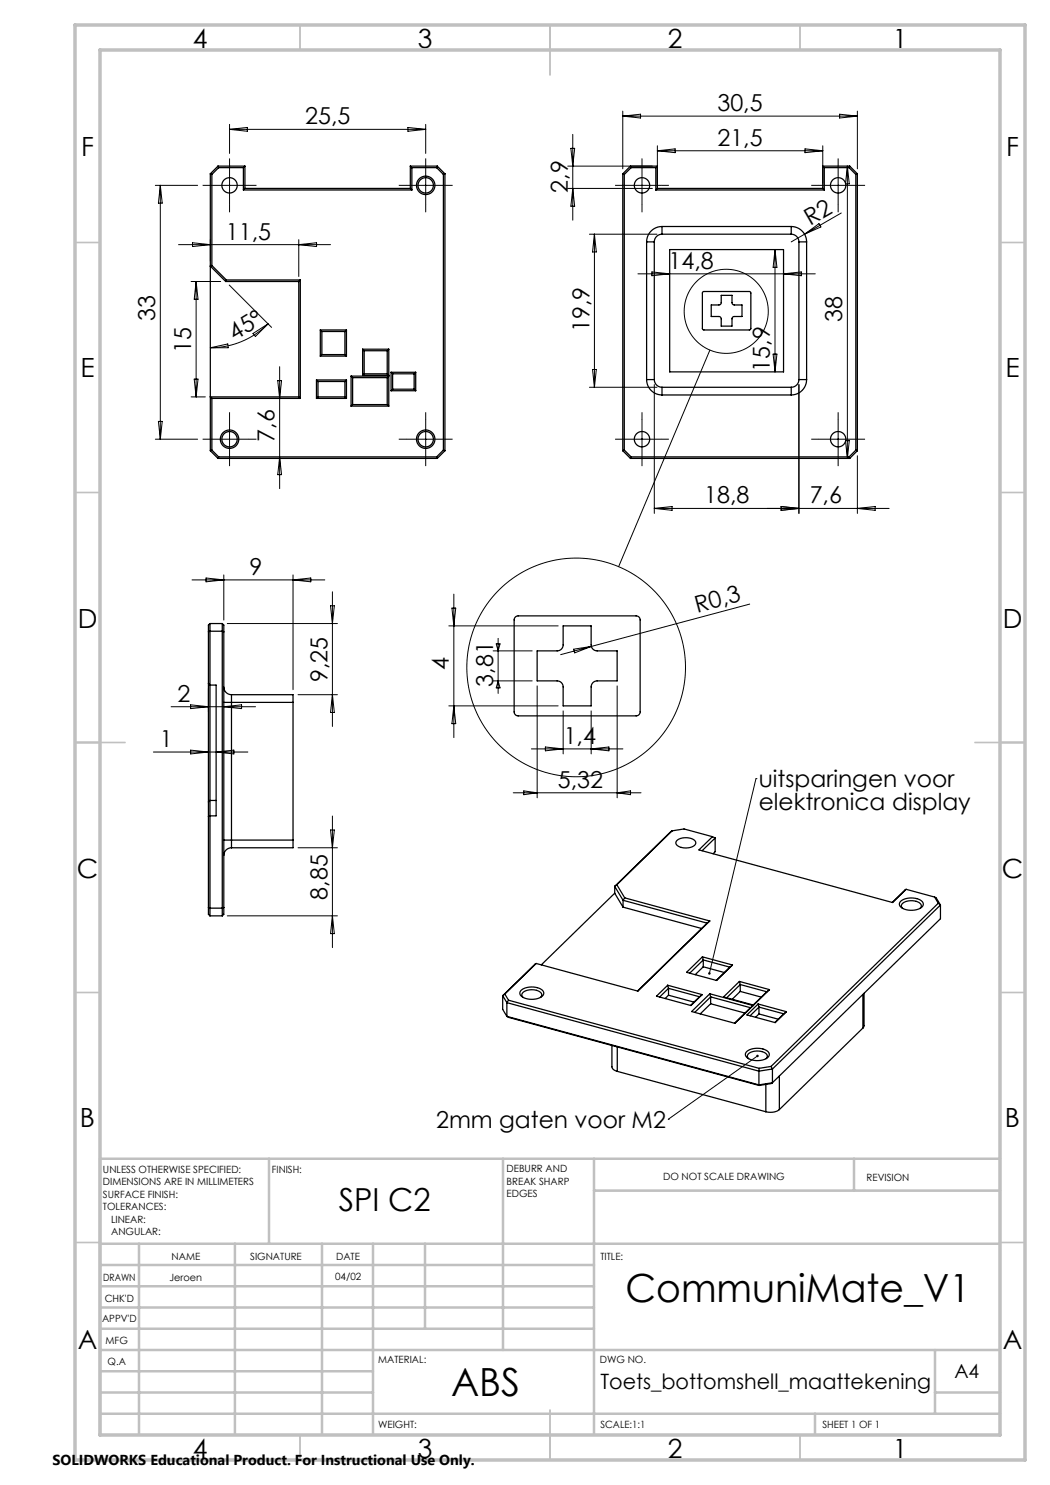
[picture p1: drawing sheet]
<svg xmlns="http://www.w3.org/2000/svg" width="210mm" height="297mm" viewBox="0 0 210 297" stroke-linecap="round" stroke-linejoin="round" font-family="sans-serif">
<g fill="none" stroke="#000" stroke-width=".25">
<path d="M42.1 34.8v55.3M42.1 34.8l.3 .1M42.4 34.9v18.2M43.6 33.2h5.4M43.6 33.2l.1 .3M43.6 33.2l-1.5 1.6M43.7 33.5h5M43.7 33.5l-1.3 1.4M48.7 38h33.7M48.7 33.5v4.5M49 37.7l-.3 .3M49 37.7h33.1"/>
<path d="M49 33.2l-.3 .3M49 33.2v4.5M82.1 33.2l.3 .3M82.1 33.2h5.3M82.1 37.7l.3 .3M82.1 33.2v4.5M82.4 33.5h4.9M82.4 33.5v4.5M87.3 33.5l1.4 1.4M87.4 33.2l-.1 .3M87.4 33.2l1.6 1.6M88.7 34.9v55.1"/>
<path d="M89 34.8l-.3 .1M89 34.8v55.3M124.6 34.8l.3 .1M124.6 34.8v55.3M124.9 34.9v55.1M126.1 33.2h5.4M126.1 33.2l.1 .3M126.1 33.2l-1.5 1.6M126.2 33.5h5M126.2 33.5l-1.3 1.4M131.2 38h33.7M131.2 33.5v4.5"/>
<path d="M131.5 37.7h33.1M131.5 33.2l-.3 .3M131.5 33.2v4.5M131.5 37.7l-.3 .3M164.6 33.2h5.3M164.6 33.2l.3 .3M164.6 33.2v4.5M164.6 37.7l.3 .3M164.9 33.5h4.9M164.9 33.5v4.5M169.8 33.5l1.4 1.4M169.9 33.2l-.1 .3"/>
<path d="M169.9 33.2l1.6 1.6M171.2 34.9v55.1M171.5 34.8l-.3 .1M171.5 34.8v55.3M42.4 53.1l2.9 2.9M42.4 53.1l-.3 .1 3 3.1M45.1 56.3h14.7M45.3 56l-.2 .3M45.3 56h14.8M59.8 56.3v23.1M60.1 56l-.3 .3M60.1 56v23.7"/>
<path d="M129.3 48.4h1.6M129.3 48.4v27.5M130.9 48.4v27.5M132.4 46.8a1.54 1.54 0 0 0-1.5 1.6M132.4 45.3v1.5M132.4 45.3a3.1 3.1 0 0 0-3.1 3.1M132.4 46.8h25.8M132.4 45.3h25.8M133.9 49.9h22.8v24.5h-22.8zM140.6 58.4h9.4l.2 .2-.1 7.3-.2 .1-9.3-.1-.1-.2zM158.2 46.8a1.54 1.54 0 0 1 1.6 1.6M158.2 45.3v1.5"/>
<path d="M158.2 45.3a3.1 3.1 0 0 1 3.1 3.1M159.8 48.4h1.5M159.8 48.4v27.5M161.3 48.4v27.5M42.4 79.7v10.3M42.4 79.7h17.7M59.8 79.4h-17.7l.3 .3M59.8 79.4l.3 .3M63.3 79.7h6M63.3 76h6M63.3 76v3.7M63.3 76l.3 .3"/>
<path d="M63.6 79.4h5.4M63.6 76.3h5.4M63.6 76.3v3.1M63.6 79.4l-.3 .3M64.1 66h5.2M64.1 66v5.2M64.1 71.2h5.2M64.1 66l.3 .3M64.4 66.3h4.6M64.4 70.9l-.3 .3M64.4 66.3v4.6M64.4 70.9h4.6"/>
<path d="M69 70.9l.3 .3M69 66.3v4.6M69 76.3v3.1M69 79.4l.3 .3M69.3 66v5.2M69.3 76v3.7M69.3 66l-.3 .3M69.3 76l-.3 .3M70.2 75.2h7.6M70.2 75.2v6M70.2 75.2l.3 .3M70.5 75.5h6.9"/>
<path d="M70.5 75.5v5.4M72.5 69.8h5.3M72.5 69.8v5.3M72.5 75.1h5.3M72.5 69.8l.3 .3M72.8 74.8h4.6M72.8 70.1h4.6M72.8 74.8l-.3 .3M72.8 70.1v4.7M77.4 70.1v4.7M77.4 75.5v5.4M77.4 74.8l.4 .3"/>
<path d="M77.8 69.8v5.3M77.8 75.2v6M77.8 75.2l-.4 .3M77.8 69.8l-.4 .3M78.2 74.5h4.9M78.2 74.5v3.6M78.2 78.1h4.9M78.2 74.5l.3 .3M78.5 74.8h4.3M78.5 74.8v3M78.5 77.8l-.3 .3M78.5 77.8h4.3"/>
<path d="M82.8 77.8l.3 .3M82.8 74.8v3M83.1 74.5v3.6M83.1 74.5l-.3 .3M129.3 75.9h1.6M129.3 75.9a3.1 3.1 0 0 0 3.1 3.1M130.9 75.9a1.54 1.54 0 0 0 1.5 1.6M132.4 77.5v1.5M132.4 77.5h25.8M132.4 79h25.8M142.2 61h1.6l.3-.1 .1-.4v-1.4h2.2v1.4l.1 .4 .4 .1h1.5v2.3h-1.5l-.4 .1-.1 .4v1.4h-2.2v-1.4l-.1-.4-.3-.1h-1.6zM158.2 77.5v1.5"/>
<path d="M159.8 75.9a1.54 1.54 0 0 1-1.6 1.6M159.8 75.9h1.5M161.3 75.9a3.1 3.1 0 0 1-3.1 3.1M42.1 90.1l1.5 1.6M42.4 90l-.3 .1M42.4 90l1.3 1.4M43.6 91.7h43.8M43.7 91.4l-.1 .3M43.7 91.4h43.6M70.2 81.2h7.6M70.5 80.9l-.3 .3M70.5 80.9h6.9"/>
<path d="M77.4 80.9l.4 .3M87.3 91.4l.1 .3M88.7 90l-1.4 1.4M88.7 90l.3 .1M89 90.1l-1.6 1.6M124.6 90.1l1.5 1.6M124.9 90l1.3 1.4M124.9 90l-.3 .1M126.1 91.7h43.8M126.2 91.4h43.6M126.2 91.4l-.1 .3M169.8 91.4l.1 .3"/>
<path d="M171.2 90l-1.4 1.4M171.2 90l.3 .1M171.5 90.1l-1.6 1.6M41.7 126.4l.3-.2h2.5l.3 .2M41.7 136.7l.3 .3h1.2v26.2h-1.2l-.3 .1M42 124.7v58.5M42 124.7l-.3 .3v57.9l.3 .3M42 124.7h2.5M44.5 124.7v58.5M44.5 124.7l.3 .3v57.9l-.3 .3M44.8 137.4a1.54 1.54 0 0 0 1.5 1.5M46.3 138.9v1.6"/>
<path d="M46.3 138.9h12.3v1.6M103.1 123.4l.5-.2h23.6a.8 .8 0 0 1 .8 .8v18.4a.8 .8 0 0 1-.8 .8h-23.6a.8 .8 0 0 1-.8-.8v-18.4zM107.4 130.2h4a1.2 1.2 0 0 0 1.2-1.2v-3.8h5.6v3.8a1.2 1.2 0 0 0 1.2 1.2h4v6h-4a1.2 1.2 0 0 0-1.2 1.2v3.8h-5.6v-3.8a1.2 1.2 0 0 0-1.2-1.2h-4zM44.8 140.5h1.5M46.3 140.5v27.5M46.3 140.5h12.3M58.6 140.5v27.5M43.2 160.1h-1.2l-.3 .3M44.8 168h1.5M46.3 168v1.6M46.3 169.6a1.54 1.54 0 0 0-1.5 1.5M46.3 168h12.3"/>
<path d="M58.6 168v1.6h-12.3M122.9 178.6l1.7 2.8M122.9 178.6l-14.6 14.4M122.9 177.3l1.7 2.8M122.9 177.3v1.3M123.4 177l1.5 2.6M123.4 177l-.5 .3M124.9 179.6l17.1 4.6M124.9 179.6l-.3 .5M134.4 166.2l-11 10.8M134.4 166.2l2.4-.4 5.7 1.5M134.4 166.2l-11.5 11.1"/>
<path d="M135.4 168.1a2.9 2.9 0 0 1 3.7 .2 1.19 1.19 0 0 1-1.4 1.3 2.43 2.43 0 0 1-2.5-.9zM142.5 167.3l-2.7 2.7 38.7 10.5 2.7-2.6M142.5 167.3l.5 .3M143 167.6l-2.6 2.6M143 167.6v2.7l-.4 .4M181.2 177.9l5.7 1.5M181.2 177.9l-2.8 2.6M186.9 179.4l.8 1.2M186.9 179.4l.4 .2 .8 1.4M41.7 181.5l.3 .1h2.5l.3-.1M42 183.2h2.5M100.5 199.1l.9 1.4"/>
<path d="M100.5 199.1v2.8l.9 1.4M101 198.8l.7 1.2M101 198.8l-.5 .3M104.3 198a3.5 3.5 0 0 1 4.4 .3 1.22 1.22 0 0 1-1.3 1.4 3.1 3.1 0 0 1-3.4-.9v-.4zM104.6 199.5a.76 .76 0 0 1-.2-.9 .76 .76 0 0 1 .7-.4 2.75 2.75 0 0 1 3.2 .6l-.2 .7M107.2 192.7l-6.2 6.1M107.2 192.7l-6.7 6.4M124.6 181.4l15.7 4.3M124.6 180.1l16.8 4.5M124.6 180.1v1.3M133.5 197l6.9 1.9M133.5 197l-2.2 2.2 6.9 1.9 2.2-2.2"/>
<path d="M133.5 197l.2 .7M133.7 199l-.7 .7M133.7 199l5.1 1.4M133.7 197.7l-1.8 1.7M133.7 197.7l6.2 1.7M133.7 197.7v1.3M139.9 199.4l-1.8 1.7M140.4 198.9l-.5 .5M140.5 191.4l-3.2 3.1 6 1.6 3.2-3.1M140.5 191.4l6 1.6M140.5 191.4l.2 .6M140.7 193.4l-1.7 1.5"/>
<path d="M140.7 193.4l4.2 1.1M140.7 192l-2.8 2.6M140.7 192v1.4M140.7 192l5.3 1.4M141.4 184.6l-13.9 13.6M142 184.2l-14.4 14-20.4-5.5M142 184.2l-.6 .4M142 198.8l-3.7 3.5 8.7 2.4 3.6-3.6M142 198.8l8.6 2.3M142 198.8l.1 .6M142.1 199.4l8 2.1M142.1 199.4l-3.1 3.1"/>
<path d="M142.1 199.4v1.3M146 193.4l-2.8 2.7M146.5 193l-.5 .4M147.9 196.3l6 1.6M147.9 196.3l-3.2 3.1 6 1.6 3.2-3.1M147.9 196.3l.2 .6M148.1 198.3l-1.7 1.6M148.1 198.3l4.2 1.1M148.1 196.9l-2.8 2.7M148.1 196.9v1.4M148.1 196.9l5.3 1.5M153.4 198.4l-2.8 2.6"/>
<path d="M153.9 197.9l-.5 .5M172.6 198.9v6.7M172.8 198.7v6.4l-.2 .5M180.2 180.2a3.5 3.5 0 0 1 4.4 .3 1.22 1.22 0 0 1-1.3 1.4 3.1 3.1 0 0 1-3.4-.9v-.4zM180.5 181.7a.76 .76 0 0 1-.2-.9 .76 .76 0 0 1 .7-.4 2.75 2.75 0 0 1 3.3 .6l-.3 .7M187.7 180.6l-33.5 32.7M187.7 180.6l.4 .4M188.1 181l-33.6 32.8M188.1 181v2.7l-33.6 32.8M101.4 200.5l50.4 13.7M101.4 203.3l50.4 13.7M101.4 200.5v2.8"/>
<path d="M101.4 203.3l.3 .2 50.1 13.6M101.7 200l50.1 13.7M101.7 200l-.3 .5M122.4 209.1v4.4l.2 .4 .9 .4M123.5 209.4v4.9M123.5 214.3l29.7 8M142.1 200.7l-2 2.1M142.1 200.7l6.9 1.9M149.4 210.3a3.5 3.5 0 0 1 4.4 .3 1.22 1.22 0 0 1-1.3 1.4 3.1 3.1 0 0 1-3.4-.9v-.4zM149.7 211.7a.76 .76 0 0 1-.2-.8 .76 .76 0 0 1 .7-.5 2.75 2.75 0 0 1 3.2 .7l-.2 .6M150.1 201.5l-3.2 3.1M150.6 201.1l-.5 .4"/>
<path d="M151.6 200.8l5.7 1.5M151.6 200.8l-2.2 2.2 5.6 1.5 2.3-2.2M151.6 200.8l.2 .6M151.8 214.2v2.8M151.8 217v.1M151.8 201.4v1.4M151.8 201.4l4.9 1.4M151.8 202.8l-.7 .7M151.8 202.8l3.8 1M151.8 201.4l-1.8 1.8M151.8 213.7v.5M153.2 216.9v5.4"/>
<path d="M154.2 213.3l-2.4 .4M154.2 213.3l.3 .5M154.5 213.8l-2.7 .4M154.5 216.5l-2.7 .5M154.5 213.8v2.7M154.5 216.5l-.3 .2-2.4 .4M155.9 215.2v6.7M156.7 202.8l-1.7 1.7M157.3 202.3l-.6 .5M172.6 205.6l-16.7 16.3M155.9 221.9a3.1 3.1 0 0 1-2.7 .4"/>
<circle cx="45.9" cy="37.1" r="1.54"/>
<circle cx="85.1" cy="37.1" r="1.85"/>
<circle cx="85.1" cy="37.1" r="1.54"/>
<circle cx="128.4" cy="37.1" r="1.54"/>
<circle cx="167.6" cy="37.1" r="1.54"/>
<circle cx="45.9" cy="87.8" r="1.85"/>
<circle cx="45.9" cy="87.8" r="1.54"/>
<circle cx="85.1" cy="87.8" r="1.85"/>
<circle cx="85.1" cy="87.8" r="1.54"/>
<circle cx="128.4" cy="87.8" r="1.54"/>
<circle cx="167.6" cy="87.8" r="1.54"/>
</g>
<g fill="none" stroke="#000" stroke-width=".2">
<path d="M31.1 37.1h8.4M32.1 37.1v50.7M32.1 37.1l.3 3.5h-.7zM42.1 37.1h7.7M45.9 33.2v7.7M45.9 24.9v5.8M45.9 25.9h39.2M45.9 25.9l3.6-.4v.8zM81.3 37.1h7.7M81.6 25.5l3.5 .4-3.5 .4zM85.1 33.2v7.7M85.1 24.9v5.8"/>
<path d="M113.6 33.2h16.9M113.6 37.7h16.9M114.2 29.7h.7l-.3 3.5zM114.6 26.9v17.1M114.6 37.7l.3 3.5h-.7zM124.6 22.2v11.6M124.6 23.2h46.9M124.6 23.2l3.5-.4v.8zM124.6 37.1h7.6M128.4 33.2v7.7M131.5 29.2v7.5M131.5 30.2h33.1"/>
<path d="M131.5 30.2l3.5-.4v.7zM161 29.8l3.6 .4-3.6 .3zM163.8 37.1h7.7M164.6 29.2v7.5M167.6 33.2v7.7M167.9 22.8l3.6 .4-3.6 .4zM169.5 33.2v58.5M169.5 33.2l.4 3.6h-.8zM171.5 22.2v11.6M35.7 48.9h30.4M38.2 56.3h5.9M38.5 48.5l3.6 .4-3.6 .4z"/>
<path d="M39.2 56.3v23.1M39.2 56.3l.4 3.6h-.8zM42.1 47.9v4.3M45.8 57l8.5 8.5M59.8 47.9v7.4M59.8 48.9l3.5-.4v.8zM117.9 46.8h13.5M118.9 46.8v30.7M118.9 46.8l.4 3.6h-.8zM127.6 54.8h35.5M130.4 54.4l3.5 .4-3.5 .3zM155 49.9v24.5"/>
<path d="M155 49.9l.4 3.6h-.8zM156.7 54.8l3.6-.4v.7zM160.9 46.8l-2.7 1.6M160.9 46.8l2.9-2.1 .4 .7zM168.3 42.6l-7.4 4.2M38.2 79.4h2.9M38.8 75.8h.8l-.4 3.6zM42.1 69.6l3.5-.8v.8zM50.6 66.7l3-1.9-2.5 2.5zM53.6 64.8a16.3 16.3 0 0 1-11.5 4.8M55.5 76.1h.8l-.4 3.6zM55.9 73.3v24.4"/>
<path d="M117.9 77.5h13.5M118.5 73.9h.8l-.4 3.6zM130.9 76.9v25.8M142 70l-18.3 43.3M154.6 70.8h.8l-.4 3.6zM159.8 76.9v25.8M31.1 87.8h8.4M31.7 84.3h.7l-.3 3.5zM42.1 87.8h7.7M45.9 84v7.7M55.9 91.4l.4 3.5h-.8zM81.3 87.8h7.7"/>
<path d="M85.1 84v7.7M124.6 87.8h7.6M128.4 84v7.7M163.8 87.8h7.7M167.6 84v7.7M169.1 88.1h.8l-.4 3.6zM171.5 91.1v11.6M38.4 116h26.6M41.2 115.6l3.6 .4-3.6 .4zM44.8 115v9M58.6 115v22.9M58.6 116l3.6-.4v.8z"/>
<path d="M66.5 118.4v26.9M90.8 118.8v28.7M130.9 101.7h46.9M130.9 101.7l3.5-.4v.8zM156.2 101.3l3.6 .4-3.6 .4zM171.5 101.7l3.5-.4v.8zM41.7 137.7v4.6M45.5 124.7h22M59.6 138.9h7.9M66.1 121.2h.8l-.4 3.5zM66.5 138.9l.4 3.6h-.8zM89.8 125.2h21.8"/>
<path d="M90.4 121.6h.7l-.3 3.6zM98.6 130.2h7.8M98.6 136.2h7.8M99.2 128.8h.8l-.4 1.4zM99.6 127.7v11M99.6 136.2l.4 1.4h-.8zM107.4 137.2v22.4M114.7 129.8l3.6-.5-3.4 1.3zM123.4 137.2v22.4M149.9 120.8l-37.8 10.1M30.7 150.4h18.9M34.2 141.3h16.9"/>
<path d="M38.1 141l3.6 .3-3.6 .4zM38.1 150l3.6 .4-3.6 .4zM43.2 150.4l3.6-.4v.8zM44.8 141.3l3.5-.3v.7zM89.8 141.2h21.8M90.8 141.2l.3 3.5h-.7zM102.7 158.6h25.5M104.8 158.2l2.6 .4-2.6 .3zM106.3 149.8h18.3M109.1 149.4l3.5 .4-3.5 .4zM112.6 142.2v8.6M118.2 142.2v8.6"/>
<path d="M118.2 149.8l3.6-.4v.8zM123.4 158.6l2.7-.4v.7zM151.2 155.7h.1M151.2 155.7l-9.3 39M59.6 169.6h7.9M66.1 166h.8l-.4 3.6zM66.5 163.2v26.3M45.5 183.2h22M66.5 183.2l.4 3.5h-.8zM151.5 211.2l-17.8 12.7M133.7 223.9h.1"/>
<circle cx="145.2" cy="62.3" r="8.4"/>
<circle cx="115.2" cy="133.5" r="21.9"/>
</g>
<g fill="none" stroke="#000" stroke-width=".2" stroke-dasharray="15.2 1.3 1.3 1.3" stroke-linecap="butt">
<path d="M42.1 37.1h-1.6M45.9 33.2v-1.5M49.8 37.1h1.5M81.3 37.1h-1.5M85.1 33.2v-1.5M89 37.1h1.5M124.6 37.1h-1.6M128.4 33.2v-1.5M132.2 37.1h1.6M163.8 37.1h-1.6M167.6 33.2v-1.5M171.5 37.1h1.5"/>
<path d="M45.9 40.9v1.6M85.1 40.9v1.6M128.4 40.9v1.6M167.6 40.9v1.6M42.1 87.8h-1.6M45.9 84v-1.5M45.9 91.7v1.5M49.8 87.8h1.5M81.3 87.8h-1.5M85.1 84v-1.5M85.1 91.7v1.5M89 87.8h1.5"/>
<path d="M124.6 87.8h-1.6M128.4 91.7v1.5M128.4 84v-1.5M132.2 87.8h1.6M163.8 87.8h-1.6M167.6 91.7v1.5M167.6 84v-1.5M171.5 87.8h1.5"/>
</g>
<g fill="none" stroke="#c0c0c0" stroke-width=".35">
<path d="M60 5v5M110 5v10M160 5v5M15 48.5h5M200 48.5h5M15 98.5h5M200 98.5h5M15 148.5h10M195 148.5h10M15 198.5h5M200 198.5h5M15 248.5h5"/>
<path d="M200 248.5h5M60 287v5M110 282v10M160 287v5"/>
</g>
<g fill="none" stroke="#c0c0c0" stroke-width=".5">
<path d="M53.8 231.8v17M100.6 231.8v38.2M118.8 231.8v55.2M118.8 238.1h81.2M170.8 231.8v6.3M200 231.8h-180v55.2M20 248.8h180M20 257.3h98.8M20 253h98.8M27.8 248.8v38.2M47 248.8v38.2M64.4 248.8v38.2"/>
<path d="M74.6 248.8v38.2M85 248.8v17M20 265.8h98.8M20 261.5h98.8M20 278.5h54.6M20 274.3h54.6M20 270h180M187 278.5h13M187 270v12.8M20 282.8h180M163 282.8v4.2"/>
</g>
<path d="M15 5h190v287h-190zM20 10h180v277h-180z" fill="none" stroke="#c0c0c0" stroke-width=".7"/>
<path d="M141.7 194.5v.4h.1l.1-.2-.1 .2 .3-.1-.1-.3zM151.3 211a.25 .25 0 0 0 0 .4 .25 .25 0 0 0 .4 0 .25 .25 0 0 0 0-.4l-.2 .2 .2-.2z" fill="#000"/>
<g font-size="7.8">
<text x="125.1" y="260.4">CommuniMate_V1</text>
<text x="90.2" y="279.2">ABS</text>
</g>
<text font-size="6.3" x="67.8" y="242.1">SPI C2</text>
<g font-size="5.3">
<text x="38.5" y="9.5">4</text>
<text x="83.5" y="9.5">3</text>
<text x="133.6" y="9.5">2</text>
<text x="178.6" y="9.5">1</text>
<text x="16.2" y="31.3">F</text>
<text x="201.2" y="31.3">F</text>
<text x="16.1" y="75.5">E</text>
<text x="201.1" y="75.5">E</text>
<text x="15.5" y="125.5">D</text>
<text x="200.5" y="125.5">D</text>
<text x="15.4" y="175.5">C</text>
<text x="200.4" y="175.5">C</text>
<text x="16" y="225.5">B</text>
<text x="201" y="225.5">B</text>
<text x="15.5" y="269.8">A</text>
<text x="200.5" y="269.8">A</text>
<text x="38.5" y="291.5">4</text>
<text x="83.5" y="291.5">3</text>
<text x="133.6" y="291.5">2</text>
<text x="178.6" y="291.5">1</text>
</g>
<g font-size="4.7">
<text x="143.5" y="22.2">30,5</text>
<text x="61" y="24.9">25,5</text>
<text x="143.5" y="29.1">21,5</text>
<text x="113.5" y="38.5" transform="rotate(-90 113.5 38.5)">2,9</text>
<text x="45.2" y="47.9">11,5</text>
<text x="162" y="45.2" transform="rotate(-30 162 45.2)">R2</text>
<text x="133.7" y="53.8">14,8</text>
<text x="31" y="64.2" transform="rotate(-90 31 64.2)">33</text>
<text x="168.5" y="64.4" transform="rotate(-90 168.5 64.4)">38</text>
<text x="38.2" y="70.6" transform="rotate(-90 38.2 70.6)">15</text>
<text x="46.9" y="68.2" transform="rotate(-31 46.9 68.2)">45°</text>
<text x="117.9" y="66.4" transform="rotate(-90 117.9 66.4)">19,9</text>
<text x="154" y="74.3" transform="rotate(-90 154 74.3)">15,9</text>
<text x="54.9" y="88.4" transform="rotate(-90 54.9 88.4)">7,6</text>
<text x="140.8" y="100.7">18,8</text>
<text x="161.9" y="100.7">7,6</text>
<text x="49.9" y="115">9</text>
<text x="139.4" y="122.6" transform="rotate(-15 139.4 122.6)">R0,3</text>
<text x="65.5" y="136.5" transform="rotate(-90 65.5 136.5)">9,25</text>
<text x="89.8" y="134.1" transform="rotate(-90 89.8 134.1)">4</text>
<text x="98.6" y="137.3" transform="rotate(-90 98.6 137.3)">3,81</text>
<text x="35.5" y="140.3">2</text>
<text x="32" y="149.4">1</text>
<text x="112.7" y="148.8">1,4</text>
<text x="111.6" y="157.5">5,32</text>
<text x="151.7" y="157.4">uitsparingen voor</text>
<text x="151.7" y="162">elektronica display</text>
<text x="65.5" y="179.9" transform="rotate(-90 65.5 179.9)">8,85</text>
<text x="87.2" y="225.6">2mm gaten voor M2</text>
</g>
<text font-size="4.2" x="120.1" y="277.9">Toets_bottomshell_maattekening</text>
<text font-size="3.9" x="190.9" y="275.5">A4</text>
<text font-size="2.9" x="10.5" y="292.9">SOLIDWORKS Educational Product. For Instructional Use Only.</text>
<g font-size="2">
<text x="20.6" y="234.6">UNLESS OTHERWISE SPECIFIED:</text>
<text x="20.6" y="237.1">DIMENSIONS ARE IN MILLIMETERS</text>
<text x="20.6" y="239.6">SURFACE FINISH:</text>
<text x="54.4" y="234.6">FINISH:</text>
<text x="101.3" y="234.5">DEBURR AND</text>
<text x="101.3" y="237">BREAK SHARP</text>
<text x="101.3" y="239.5">EDGES</text>
<text x="132.6" y="236">DO NOT SCALE DRAWING</text>
<text x="173.3" y="236.2">REVISION</text>
<text x="20.6" y="242.1">TOLERANCES:</text>
<text x="22.2" y="244.6">LINEAR:</text>
<text x="22.2" y="247.1">ANGULAR:</text>
<text x="34.3" y="252">NAME</text>
<text x="50" y="251.9">SIGNATURE</text>
<text x="67.2" y="251.9">DATE</text>
<text x="120.1" y="251.9">TITLE:</text>
<text x="20.6" y="256.1">DRAWN</text>
<text x="33.9" y="256.1">Jeroen</text>
<text x="67" y="255.9">04/02</text>
<text x="20.9" y="260.3">CHK'D</text>
<text x="20.4" y="264.4">APPV'D</text>
<text x="21.1" y="268.8">MFG</text>
<text x="21.5" y="273">Q.A</text>
<text x="75.6" y="272.5">MATERIAL:</text>
<text x="120" y="272.5">DWG NO.</text>
<text x="75.6" y="285.5">WEIGHT:</text>
<text x="120.1" y="285.6">SCALE:1:1</text>
<text x="164.5" y="285.6">SHEET 1 OF 1</text>
</g>
</svg>
